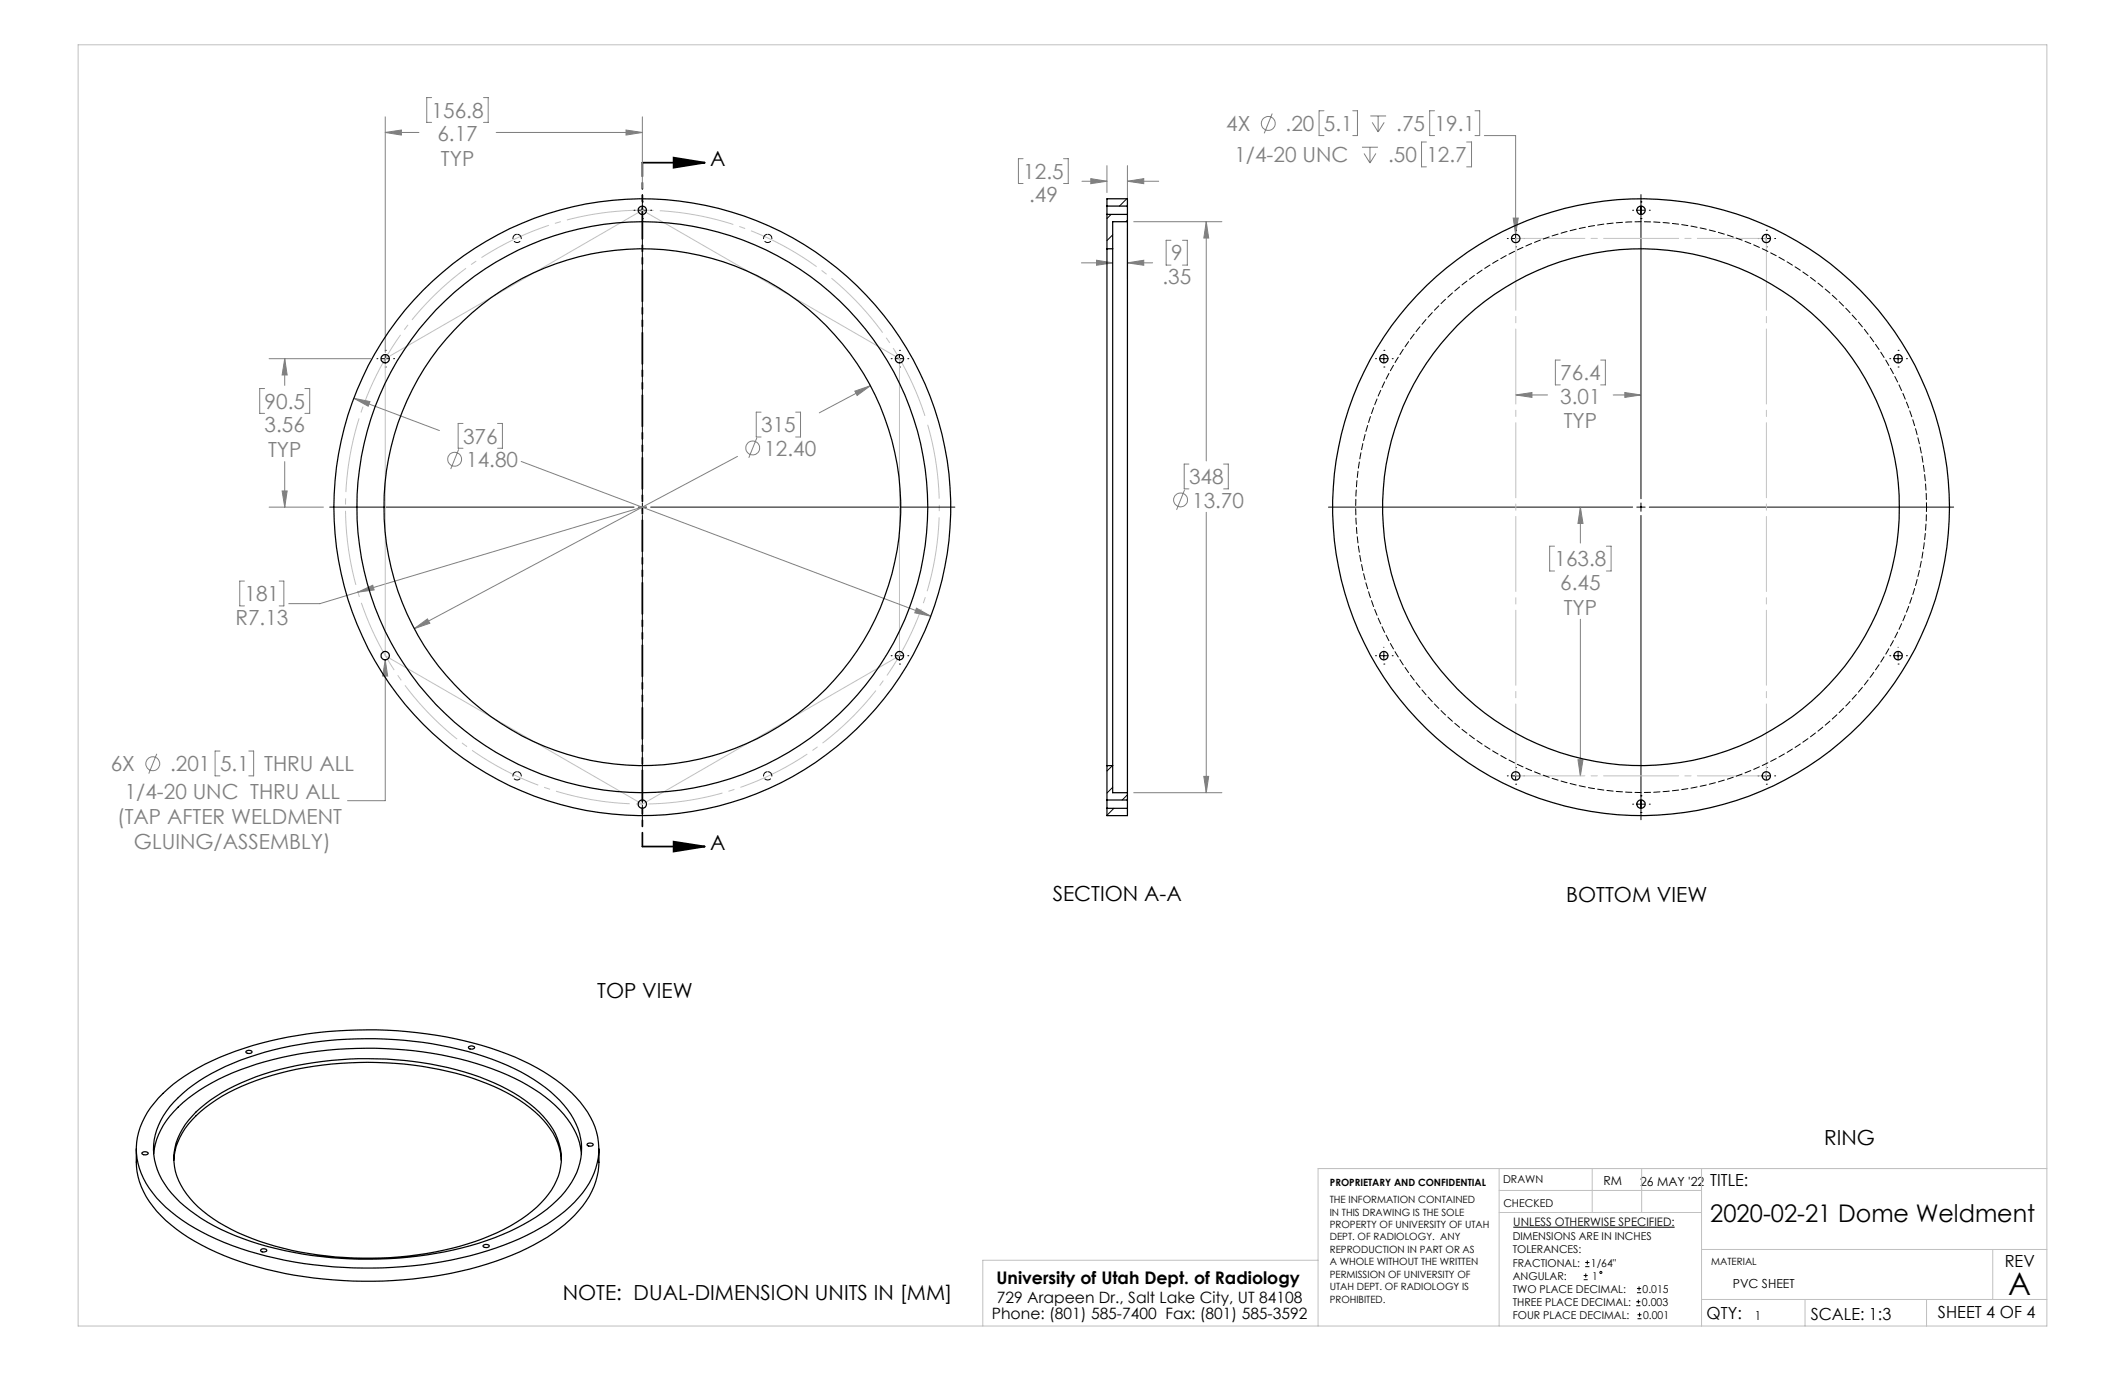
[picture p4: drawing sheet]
<svg xmlns="http://www.w3.org/2000/svg" width="432mm" height="279mm" viewBox="0 0 432 279" stroke-linecap="round" stroke-linejoin="round" font-family="sans-serif">
<g fill="none" stroke="#808080" stroke-width=".2">
<path d="M87.7 19.8h-1v5.1h1M98.2 19.8h1v5.1h-1M78.3 26.9l3.3-.5v1zM78.3 23.7v47.9M78.3 26.9h6.8M100.8 26.9h29.7M127.2 26.4l3.3 .5-3.3 .5zM130.5 23.7v14.6M207.9 32.2h-1v5.1h1M216.1 32.2h1v5.1h-1M219.9 36.8h5M221.7 36.3l3.2 .5-3.2 .5z"/>
<path d="M224.9 33.7v5.4M229.1 36.8l3.3-.5v1zM229.1 33.7v8.6M229.1 36.8h6.3M258.5 23.1l-1.6 4M269 22.5h-1v5.1h1M274.9 22.5h.9v5.1h-.9M276.8 29.9h3.2M277.2 31.2l1.2 1.9M278.4 29.9v3.2M278.4 23.6h3.3M278.8 24.9l1.2 1.9"/>
<path d="M279.6 31.2l-1.2 1.9M280 23.6v3.2M281.3 24.9l-1.3 1.9M289.8 28.9h-.9v5h.9M291.5 22.5h-1v5.1h1M298 28.9h1v5h-1M299.7 22.5h1v5.1h-1M301.6 27.6h6.4v20M219.7 53.4h6.4M222.8 52.9l3.3 .5-3.3 .5zM229.1 53.4l3.3-.5v1zM229.1 46.3v10.3"/>
<path d="M229.1 53.4h5.1M230.4 45h17.9M237.9 48.8h-.9v5.1h.9M240.3 48.8h1v5.1h-1M245.1 45v48.7M245.1 45l.5 3.4h-1zM307.5 44.3h1l-.5 3.3zM53.8 79h-1v5h1M54.7 72.9h20.6M57.9 72.9l.4 3.3h-1zM57.9 72.9v5.4M61.9 79h1v5h-1"/>
<path d="M173.7 79.5l3.1-1.1-2.6 2zM176.8 78.4l-10.3 5.5M317 73.2h-.9v5h.9M325.3 73.2h.9v5h-.9M330.2 79.8l3.2 .5-3.2 .5zM57.3 99.8h1l-.4 3.2zM57.9 93.8v9.2M71.9 80.9l3.3 .7-.4 .9zM71.9 80.9l17.4 6.6M93.2 91.3l-1.6 4M94.1 86h-1v5.1h1M101.1 86h1v5.1h-1"/>
<path d="M105.9 93.8l83.2 31.4M149.9 92.7l-65.7 35M153.8 89l-1.6 4M154.7 83.7h-1v5.1h1M161.7 83.7h1v5.1h-1M240.7 99.6l-1.6 4M241.6 94.3h-1v5h1M248.6 94.3h1v5h-1M308 80.3l3.3-.5v1zM308 80.3h6.5M327.8 80.3h5.6M49.7 118.1h-1v5h1"/>
<path d="M54.7 103h11M56.7 118.1h1v5h-1M130.5 103l-57.8 17.3M245.1 104.1v57M315.9 111h-1v5h1M321.1 103l.6 3.4h-1.1zM321.1 103v7.3M326.4 111h1v5h-1M72.7 120.3l-7.7 2.4h-6.3M72.7 120.3l3-1.4 .3 1zM78.3 134.1l.5 3.3h-1zM78.3 134.1v28.6h-7.7"/>
<path d="M84.2 127.7l2.7-1.9 .4 .8zM186.2 123.6l2.9 1.6-3.2-.7zM321.1 125.8v31.9M31.9 153.2l-1.7 4M44.7 152.6h-1v5.1h1M50.6 152.6h.9v5.1h-.9M244.6 157.8h1l-.5 3.3zM320.6 154.4h1.1l-.6 3.3zM230.4 161.1h17.9"/>
<circle cx="257.7" cy="25.1" r="1.4"/>
<circle cx="92.4" cy="93.3" r="1.41"/>
<circle cx="153" cy="91" r="1.41"/>
<circle cx="239.9" cy="101.6" r="1.41"/>
<circle cx="31" cy="155.2" r="1.41"/>
</g>
<g fill="none" stroke="#000" stroke-width=".2">
<path d="M130.5 39.5v61.9M333.4 39.5v61.9M128.8 42.7h.1M129.7 42.7h1.7M130.5 41h.1M130.5 44.4h.1M132.2 42.7h.1M306.3 48.5h.1M307.1 48.5h1.7M308 46.8h.1M308 50.2h.1M308 47.6v1.7"/>
<path d="M309.7 48.5h.1M331.8 42.7h.1M332.6 42.7h1.7M333.4 41h.1M333.4 44.4h.1M335.1 42.7h.1M357.2 48.5h.1M358.1 48.5h1.7M358.9 46.8h.1M358.9 50.2h.1M358.9 47.6v1.7M360.6 48.5h.1"/>
<path d="M76.6 72.9h.1M77.4 72.9h1.7M78.3 71.2h.1M78.3 74.6h.1M78.3 72v1.7M80 72.9h.1M181.1 72.9h.1M181.9 72.9h1.7M182.8 71.2h.1M182.8 74.6h.1M182.8 72v1.7M184.5 72.9h.1"/>
<path d="M279.5 72.9h.1M280.4 72.9h1.6M281.2 71.2h.1M281.2 74.6h.1M281.2 72v1.7M282.9 72.9h.1M384 72.9h.1M384.8 72.9h1.7M385.7 71.2h.1M385.7 74.6h.1M385.7 72v1.7M387.4 72.9h.1"/>
<path d="M67 103h61.8M129.7 103h1.7M130.5 102.2v1.7M130.5 104.7v61.9M132.2 103h61.8M269.9 103h61.9M332.6 103h1.7M333.4 102.2v1.7M333.4 104.7v61.9M335.1 103h61.9M181.1 133.2h.1M181.9 133.2h1.7"/>
<path d="M182.8 134.9h.1M182.8 131.5v.1M182.8 132.4v1.7M184.5 133.2h.1M279.5 133.2h.1M280.4 133.2h1.6M281.2 134.9h.1M281.2 131.5v.1M281.2 132.4v1.7M282.9 133.2h.1M384 133.2h.1M384.8 133.2h1.7"/>
<path d="M385.7 134.9h.1M385.7 131.5v.1M385.7 132.4v1.7M387.4 133.2h.1M306.3 157.7h.1M307.1 157.7h1.7M308 156h.1M308 159.3h.1M308 156.8v1.7M309.7 157.7h.1M357.2 157.7h.1M358.1 157.7h1.7"/>
<path d="M358.9 156h.1M358.9 159.3h.1M358.9 156.8v1.7M360.6 157.7h.1M331.8 163.4h.1M332.6 163.4h1.7M333.4 161.7h.1M333.4 165.1h.1M335.1 163.4h.1M307.5 249.4h32.8M321.8 259.2h.8M322.1 257.4h.9"/>
<path d="M322.1 256.5h.9M322.2 258.8v.8M322.5 256.1v.9M321.8 260h.8M332.5 265.3h.8M332.5 264.5h.8M332.6 262.7h.9M332.6 261.8h.9M332.7 268h.9M332.7 267.2h.9M332.9 264.1v.8M333.1 261.4v.9"/>
<path d="M333.2 266.7v.9"/>
<circle cx="325.3" cy="258.6" r=".2"/>
</g>
<path d="M130.5 33.1h12.7M136.9 32l6.3 1.1-6.3 1zM130.5 172h12.7M136.9 171l6.3 1-6.3 1z" fill="none" stroke="#000" stroke-width=".35"/>
<path d="M188.2 85.4a60.3 60.3 0 0 0-101.1-24.3 60.3 60.3 0 0 0 27.8 100.2 60.3 60.3 0 0 0 74.2-72.8l-.9-3.1" fill="none" stroke="#c0c0c0" stroke-width=".2" stroke-dasharray="15.2 1.3 1.3 1.3" stroke-dashoffset="-.9" stroke-linecap="butt"/>
<path d="M130.5 33v139" fill="none" stroke="#000" stroke-width=".35" stroke-dasharray="6.3 1.3 1.3 1.3 1.3 1.3" stroke-dashoffset="3.5"/>
<path d="M308 48.4h50.9M308 157.7h50.9" fill="none" stroke="#c0c0c0" stroke-width=".2" stroke-dasharray="15.2 1.3 1.3 1.3" stroke-dashoffset="1.2"/>
<path d="M308 48.4v109.3M358.9 48.4v109.3" fill="none" stroke="#c0c0c0" stroke-width=".2" stroke-dasharray="15.2 1.3 1.3 1.3" stroke-dashoffset=".6"/>
<g fill="none" stroke="#c0c0c0" stroke-width=".2">
<path d="M15.9 9.1h400v260.4h-400zM78.3 72.9l52.2-30.2 52.3 30.2v60.3l-52.3 30.2-52.2-30.2zM304.6 237.5v32M323.5 237.5v8.9M333.6 237.5v8.9M345.8 237.5v32M415.9 237.5h-148.1v32M267.8 256.1h-68.1v13.4M304.6 246.4h41.2M304.6 241.9h41.2M345.8 253.9h70.1M404.9 253.9v10.2"/>
<path d="M345.8 264.1h70.1M366.8 264.1v5.4M391.5 264.1v5.4"/>
</g>
<path d="M136.9 32l6.3 1.1-6.3 1zM136.9 171l6.3 1-6.3 1z" fill="#000"/>
<g fill="#808080">
<path d="M127.2 26.4l3.3 .5-3.3 .5zM78.3 26.9l3.3-.5v1zM72.7 120.3l3.3-.4-.3-1zM330.2 79.8l3.2 .5-3.2 .5zM308 80.3l3.3-.5v1zM321.1 103l.6 3.4h-1.1zM320.6 154.4h1.1l-.6 3.3z"/>
<path d="M78.3 134.1l-.5 3.3h1zM186.2 123.6l-.3 .9 3.2 .7zM71.9 80.9l2.9 1.6 .4-.9zM84.2 127.7l3.1-1.1-.4-.8zM173.7 79.5l.5 .9 2.6-2zM57.3 99.8h1l-.4 3.2zM57.9 72.9l.4 3.3h-1zM307.5 44.3l.5 3.3 .5-3.3zM221.7 36.3l3.2 .5-3.2 .5zM229.1 36.8l3.3-.5v1zM229.1 53.4l3.3-.5v1zM222.8 52.9l3.3 .5-3.3 .5zM245.1 45l.5 3.4h-1zM244.6 157.8h1l-.5 3.3z"/>
</g>
<g fill="none" stroke="#000" stroke-width=".25">
<path d="M224.9 50.6v105M224.9 41.9v1.7M224.9 41.9v-1.5h4.2v1.5M224.9 50.6h1.2M224.9 43.6h4.2M224.9 43.6v7M224.9 41.9h4.2M226.1 50.6v105M229.1 45v116.1M229.1 41.9v1.7M229.1 45h-3v5.6M229.1 43.6v1.4"/>
<path d="M224.9 155.6h1.2M224.9 155.6v7M226.1 155.6v5.5h3M224.9 162.6v1.7M224.9 164.3v1.4h4.2v-1.4M224.9 164.3h4.2M224.9 162.6h4.2M229.1 162.6v1.7M229.1 161.1v1.5M50 213.6l.7-.2 .5 .2a.66 .66 0 0 1-.6 .5 .66 .66 0 0 1-.6-.4zM95.2 212.7l.7-.2 .5 .3a.66 .66 0 0 1-.6 .4 .66 .66 0 0 1-.6-.4zM27.7 233.5a16.1 16.1 0 0 0 5 13.6 44.1 44.1 0 0 0 19.6 10.3 86 86 0 0 0 48.4-1.1 41.4 41.4 0 0 0 16-9.3 16.1 16.1 0 0 0 5-13.5"/>
<path d="M28.9 234.2l.6-.2 .6 .2a.69 .69 0 0 1-.6 .5 .69 .69 0 0 1-.7-.4zM31.2 234.4a15.8 15.8 0 0 1 6-10.4 42.8 42.8 0 0 1 16.6-8.2 79.4 79.4 0 0 1 46.2 1.4 35.1 35.1 0 0 1 14.5 9.2 14.3 14.3 0 0 1 3.6 8M33.1 222.2a42.1 42.1 0 0 1 16.4-9.2 84.6 84.6 0 0 1 53.5 1.2 36.7 36.7 0 0 1 14.9 9.8 13.9 13.9 0 0 1-.3 19.3 36.6 36.6 0 0 1-15.2 9.7 84.5 84.5 0 0 1-40.7 3.8 60.4 60.4 0 0 1-24.7-8.9 21.3 21.3 0 0 1-8.7-10.5 13.6 13.6 0 0 1 3.1-13.3zM35.3 235.8a14.8 14.8 0 0 1 6.5-10.8 44.1 44.1 0 0 1 18.4-7.7 72.4 72.4 0 0 1 37.2 2.3 30.5 30.5 0 0 1 13.7 8.9 12.5 12.5 0 0 1 3 7.3M36.2 223a40.6 40.6 0 0 1 17.6-9.2 79.4 79.4 0 0 1 46.2 1.4 34.7 34.7 0 0 1 14.5 9.3 12.7 12.7 0 0 1 2.2 14.8 25.5 25.5 0 0 1-11.7 10.2 70.7 70.7 0 0 1-33.8 6.3 67.3 67.3 0 0 1-27.7-6.7 26.2 26.2 0 0 1-10.7-9.5 12.6 12.6 0 0 1 1.7-14.8zM39.9 225.9a37.4 37.4 0 0 1 15.3-8.1 72.6 72.6 0 0 1 42.2 1 30.9 30.9 0 0 1 13.7 8.9 11.6 11.6 0 0 1-.4 15.9 32.8 32.8 0 0 1-14.1 8.7 72.1 72.1 0 0 1-43.9-.1 32 32 0 0 1-14.1-8.7 11.6 11.6 0 0 1-.3-15.8zM119.3 232.4l.7-.1 .5 .2a.66 .66 0 0 1-.6 .4 .66 .66 0 0 1-.6-.3zM53 253.9l.4-.1h.5l.3 .3a.74 .74 0 0 1-1.2-.1zM98.2 253l.6-.1 .6 .2a.69 .69 0 0 1-.6 .4 .69 .69 0 0 1-.7-.3z"/>
<circle cx="130.5" cy="42.7" r=".84"/>
<circle cx="308" cy="48.5" r=".86"/>
<circle cx="333.5" cy="42.7" r=".85"/>
<circle cx="358.9" cy="48.5" r=".84"/>
<circle cx="78.3" cy="72.9" r=".84"/>
<circle cx="182.8" cy="72.9" r=".84"/>
<circle cx="281.2" cy="72.9" r=".85"/>
<circle cx="385.7" cy="72.9" r=".86"/>
<circle cx="130.5" cy="103.1" r="62.7"/>
<circle cx="130.5" cy="103.1" r="52.5"/>
<circle cx="130.5" cy="103.1" r="58"/>
<circle cx="333.4" cy="103.1" r="52.5"/>
<circle cx="333.5" cy="103.1" r="62.7"/>
<circle cx="78.3" cy="133.2" r=".85"/>
<circle cx="182.8" cy="133.2" r=".85"/>
<circle cx="281.2" cy="133.2" r=".84"/>
<circle cx="385.7" cy="133.2" r=".85"/>
<circle cx="308" cy="157.7" r=".87"/>
<circle cx="358.9" cy="157.7" r=".85"/>
<circle cx="130.5" cy="163.4" r=".85"/>
<circle cx="333.4" cy="163.4" r=".84"/>
</g>
<path d="M105.1 47.6a.85 .85 0 0 1 .8 1.2 .85 .85 0 0 1-1.4 .2 .85 .85 0 0 1 .2-1.3l.4-.1M156 47.6a.85 .85 0 0 1 .8 1.2 .85 .85 0 0 1-1.4 .2 .85 .85 0 0 1 .3-1.3l.3-.1M105.1 156.8a.85 .85 0 0 1 .8 1.2 .85 .85 0 0 1-1.4 .3 .85 .85 0 0 1 .2-1.4l.4-.1M156 156.8a.85 .85 0 0 1 .8 1.2 .85 .85 0 0 1-1.4 .3 .85 .85 0 0 1 .3-1.4l.3-.1" fill="none" stroke="#000" stroke-width=".2" stroke-dasharray="1.3 .6" stroke-dashoffset="-.1"/>
<path d="M391.5 103a58 58 0 0 1-85.5 51.1 58 58 0 0 1-4.5-99.5 58 58 0 0 1 89.7 43.2l.3 5.2" fill="none" stroke="#000" stroke-width=".2" stroke-dasharray="1.3 .6" stroke-dashoffset=".4"/>
<path d="M225.8 43.6l-.9 .8M226.1 47.7l-1.2 1.2M229 40.4l-1.5 1.5M229.1 44.7l-.3 .3M226.1 155.6l-1.2 1.1M226.1 160l-1.2 1.1M226.3 164.3l-1.4 1.4M229.1 161.5l-1.1 1.1" fill="none" stroke="#000" stroke-width=".2"/>
<text font-size="6.3" x="408.1" y="263.1">A</text>
<text font-size="4.9" x="347.5" y="248.2">2020-02-21 Dome Weldment</text>
<g font-size="4.2" fill="#808080">
<text x="87.7" y="23.9">156.8</text>
<text x="88.9" y="28.7">6.17</text>
<text x="249.2" y="26.6">4X</text>
<text x="261.2" y="26.6">.20</text>
<text x="269" y="26.6">5.1</text>
<text x="283.7" y="26.6">.75</text>
<text x="291.5" y="26.6">19.1</text>
<text x="89.6" y="33.7">TYP</text>
<text x="250.8" y="33">1/4-20 UNC</text>
<text x="282.1" y="33">.50</text>
<text x="289.9" y="33">12.7</text>
<text x="207.9" y="36.4">12.5</text>
<text x="209.1" y="41.1">.49</text>
<text x="238" y="52.9">9</text>
<text x="236.2" y="57.7">.35</text>
<text x="317.1" y="77.3">76.4</text>
<text x="53.8" y="83.1">90.5</text>
<text x="317.1" y="82">3.01</text>
<text x="53.8" y="87.8">3.56</text>
<text x="154.7" y="87.9">315</text>
<text x="317.8" y="87.1">TYP</text>
<text x="54.5" y="92.9">TYP</text>
<text x="94.1" y="90.2">376</text>
<text x="94.7" y="94.9">14.80</text>
<text x="155.3" y="92.6">12.40</text>
<text x="241.6" y="98.4">348</text>
<text x="242.2" y="103.2">13.70</text>
<text x="315.9" y="115.1">163.8</text>
<text x="317.1" y="119.8">6.45</text>
<text x="49.7" y="122.2">181</text>
<text x="317.8" y="124.9">TYP</text>
<text x="47.8" y="126.9">R7.13</text>
<text x="22.5" y="156.7">6X</text>
<text x="34.6" y="156.7">.201</text>
<text x="44.7" y="156.7">5.1</text>
<text x="53.7" y="156.7">THRU ALL</text>
<text x="23.8" y="167.5">(TAP AFTER WELDMENT</text>
<text x="25.3" y="162.4">1/4-20 UNC THRU ALL</text>
<text x="27.2" y="172.5">GLUING/ASSEMBLY)</text>
</g>
<g font-size="4.2">
<text x="144.3" y="33.8">A</text>
<text x="144.3" y="172.8">A</text>
<text x="213.9" y="183.1">SECTION A-A</text>
<text x="318.2" y="183.2">BOTTOM VIEW</text>
<text x="121.4" y="202.7">TOP VIEW</text>
<text x="370.7" y="232.7">RING</text>
<text x="114.3" y="264.2">NOTE: DUAL-DIMENSION UNITS IN [MM]</text>
</g>
<text font-size="3.5" x="202.5" y="260.9">University of Utah Dept. of Radiology</text>
<g font-size="3.4">
<text x="347.5" y="240.9">TITLE:</text>
<text x="407.4" y="257.6">REV</text>
<text x="346.8" y="268.1">QTY:</text>
<text x="368" y="268.1">SCALE: 1:3</text>
<text x="393.8" y="267.9">SHEET 4 OF 4</text>
</g>
<g font-size="3.2">
<text x="201.5" y="268">Phone: (801) 585-7400 Fax: (801) 585-3592</text>
<text x="202.6" y="264.8">729 Arapeen Dr., Salt Lake City, UT 84108</text>
</g>
<g font-size="2.5">
<text x="325.8" y="240.8">RM</text>
<text x="333.3" y="240.9">26 MAY '22</text>
<text x="352.1" y="261.7">PVC SHEET</text>
<text x="356.6" y="268.1">1</text>
</g>
<text font-size="2.4" x="307.5" y="249.1">UNLESS OTHERWISE SPECIFIED:</text>
<g font-size="2.2">
<text x="305.4" y="240.4">DRAWN</text>
<text x="305.5" y="245.3">CHECKED</text>
<text x="307.4" y="252.1">DIMENSIONS ARE IN INCHES</text>
<text x="307.4" y="254.7">TOLERANCES:</text>
<text x="307.4" y="257.4">FRACTIONAL:</text>
<text x="323.3" y="257.4">1/64&quot;</text>
<text x="307.4" y="262.7">TWO PLACE DECIMAL:</text>
<text x="307.4" y="260">ANGULAR:</text>
<text x="323.5" y="260">1</text>
<text x="333.8" y="262.7">0.015</text>
<text x="307.4" y="265.3">THREE PLACE DECIMAL:</text>
<text x="307.4" y="268">FOUR PLACE DECIMAL:</text>
<text x="333.6" y="265.3">0.003</text>
<text x="333.9" y="268">0.001</text>
</g>
<g font-size="2">
<text x="270.2" y="244.5">THE INFORMATION CONTAINED</text>
<text x="270.2" y="241.1">PROPRIETARY AND CONFIDENTIAL</text>
<text x="270.2" y="247">IN THIS DRAWING IS THE SOLE</text>
<text x="270.2" y="249.5">PROPERTY OF UNIVERSITY OF UTAH</text>
<text x="270.2" y="252.1">DEPT. OF RADIOLOGY. ANY</text>
<text x="270.2" y="254.6">REPRODUCTION IN PART OR AS</text>
<text x="270.2" y="257.1">A WHOLE WITHOUT THE WRITTEN</text>
<text x="347.7" y="257.1">MATERIAL</text>
<text x="270.2" y="259.6">PERMISSION OF UNIVERSITY OF</text>
<text x="270.2" y="262.1">UTAH DEPT. OF RADIOLOGY IS</text>
<text x="270.2" y="264.7">PROHIBITED.</text>
</g>
</svg>
